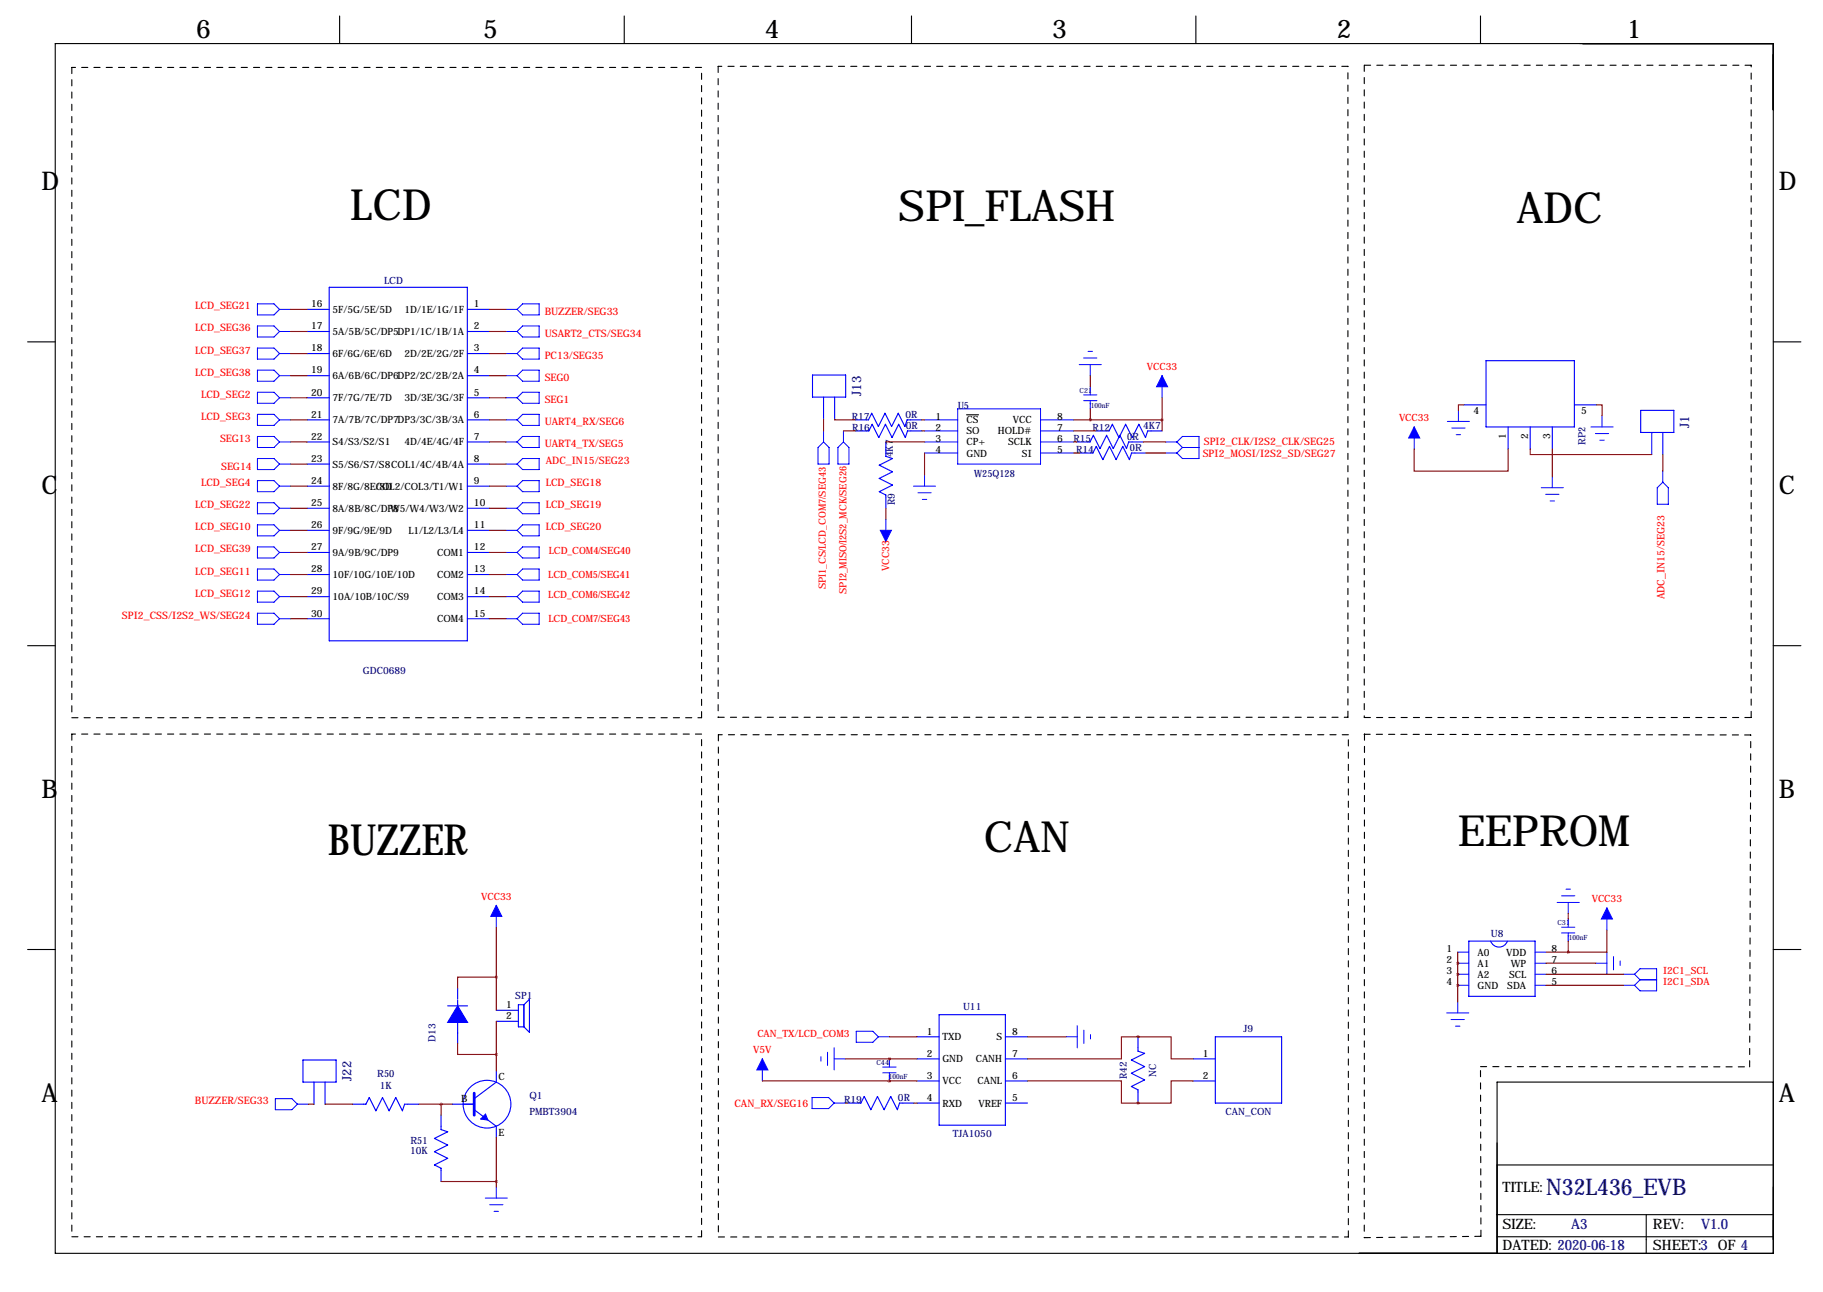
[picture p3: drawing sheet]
<svg xmlns="http://www.w3.org/2000/svg" width="419mm" height="297mm" viewBox="0 0 419 297" stroke-linecap="round" stroke-linejoin="round" font-family="sans-serif">
<g fill="none" stroke="#000" stroke-width=".25">
<path d="M12.7 10h395v278.1h-395zM78.1 3.7v6.3M143.5 3.7v6.3M209.5 3.7v6.3M274.9 3.7v6.3M340.4 3.7v6.3M6.3 78.6h6.4M407.7 78.6h6.3M222.2 95.4h2.8M6.3 148.4h6.4M407.7 148.4h6.3M6.3 218.3h6.4"/>
<path d="M407.7 218.3h6.3M407.7 248.8h-63.5v39.3M344 279.3h63.7M344.2 267.8h63.5M378.5 279.3v8.8M344.2 284.3h63.5"/>
</g>
<g fill="none" stroke="#000" stroke-width=".25" stroke-dasharray="1.4 1.4">
<path d="M16.5 15.5v149.5M161.3 15.5h-144.8M165.1 15.3v149.6M309.9 15.3h-144.8M313.6 15v150M402.6 15h-89M16.5 165h144.8M16.5 168.8v115.5M161.3 165v-149.5M161.3 168.8h-144.8M165.1 164.9h144.8M165.2 168.9v115.5"/>
<path d="M309.9 164.9v-149.6M310 168.9h-144.8M313.6 165h89M313.6 168.8h.1M313.7 168.8l-.1 115.7M402.5 169l-88.9-.2M402.6 165v-150M340.4 245.2l61.8 .1M402.2 245.3l.3-76.3M16.5 284.3h144.8M161.3 284.3v-115.5M165.2 284.4h144.8"/>
<path d="M310 284.4v-115.5M313.6 284.5l26.9-.3M340.5 284.2l-.1-39"/>
</g>
<g fill="none" stroke="#00f" stroke-width=".25">
<path d="M70.6 71.1h5.1M70.6 76.2h5.1M75.7 66.1h31.7v81.2h-31.7zM107.4 71.1h5.1M107.4 76.2h5.1M70.6 81.3h5.1M70.6 86.4h5.1M70.6 91.5h5.1M70.6 96.5h5.1M107.4 81.3h5.1M107.4 86.4h5.1M107.4 91.5h5.1"/>
<path d="M107.4 96.5h5.1M186.8 86.2h7.6v5.1h-7.6zM189.3 91.3v5.1M191.9 91.3v5.1M196.6 96.5h3l.8-1.5 1.5 3.1 1.6-3.1 1.5 3.1 1.5-3.1 1.5 3.1 .5-1.6h3.3M196.7 99.1h3l.8-1.6 1.5 3.1 1.6-3.1 1.5 3.1 1.5-3.1 1.5 3.1 .5-1.5h3.3M250.6 88.9v1.3M250.6 92.7v1.3M251.9 99.1h3.1l.7-1.6 1.6 3.1M267.2 99.1h-3.3l-.6 1.5-1.5-3.1-1.5 3.1-1.5-3.1-2.9 5.6-1.5-3-1.5 3-1.5-3-.8 1.5h-3.1M336.5 93.1h5.1M341.6 82.9h20.3v15.3h-20.3z"/>
<path d="M346.7 98.2v5M351.8 98.2v5M356.9 98.2v5M361.9 93.1h5.1M377.2 94.3h7.6v5.1h-7.6zM379.7 99.4v5.1M382.3 99.4v5.1M70.6 101.6h5.1M70.6 106.7h5.1M70.6 111.8h5.1M70.6 116.9h5.1M107.4 101.6h5.1"/>
<path d="M107.4 106.7h5.1M107.4 111.8h5.1M107.4 116.9h5.1M203.7 101.6v3.3l1.5 .5-3.1 1.5 3.1 1.6-3.1 1.5 3.1 1.5-3.1 1.5 1.6 .8v3.1M248.2 104.2h3.1l.7-1.6 1.5 3.1 1.6-3.1 1.5 3.1 1.5-3.1 1.5 3.1 .5-1.5h3.3M257.5 100.1l1.5 3 .5-1.5h3.3M70.6 121.9h5.1M70.6 127h5.1M70.6 132.1h5.1M70.6 137.2h5.1M107.4 121.9h5.1M107.4 127h5.1"/>
<path d="M107.4 132.1h5.1M107.4 137.2h5.1M70.6 142.3h5.1M107.4 142.3h5.1M337.7 216.4h15.2v12.7h-15.2zM342.7 216.4a2.03 2.03 0 0 0 1.9 1.3 2.03 2.03 0 0 0 1.9-1.3M360.5 211.3v1.3M360.5 215.1v1.3M102.9 231.3h4.6M105.2 227.2v2.5M105.2 230v9.9M114.1 232.3h5.1"/>
<path d="M114.1 234.8h5.1M120.4 231h-1.2v5.1h1.2M120.4 231v5.1M120.4 231l1.3-1.3v7.6l-1.3-1.2M210.8 238.4h5.1M215.9 233.3h15.2v25.4h-15.2zM231.1 238.4h5.1M261.6 238.4v3.3l1.5 .5-3 1.5 3 1.5-3 1.5 3 1.6-3 1.5 1.5 .8v3M279.4 238.4h15.2v15.2h-15.2zM69.6 243.7h7.7v5.1h-7.7zM72.2 248.8v5.1M74.7 248.8v5.1"/>
<path d="M81.1 253.9h3l.8-1.6 1.5 3.1 1.5-3.1 1.6 3.1 1.5-3.1 1.5 3.1 .5-1.5h3.3M101.4 256.4v3.3l1.5 .5-3 1.5 3 1.6-3 1.5 3 1.5-3 1.5 1.5 .8v3M103.9 253.9h5.1M109 255.1l5.1 3.8v2.6M114.1 246.2v2.6l-5.1 3.8M194.9 253.6h3l.8-1.5 1.5 3 1.5-3 1.6 3 1.5-3 1.5 3 .5-1.5h3.3M204.5 243.4v1.3M204.5 247.3v1.2M210.8 243.4h5.1M210.8 248.5h5.1M210.8 253.6h5.1M231.1 243.4h5.1"/>
<path d="M231.1 248.5h5.1M231.1 253.6h5.1M274.3 243.4h5.1M274.3 248.5h5.1"/>
<circle cx="112" cy="253.9" r="5.5"/>
</g>
<g fill="none" stroke="#00f" stroke-width=".23">
<path d="M59.2 69.9h3.8l1.3 1.2-1.3 1.3h-3.8zM59.2 74.9h3.8l1.3 1.3-1.3 1.3h-3.8zM64.3 71.1h2.5M64.3 76.2h2.5M116.3 71.1h2.6M116.3 76.2h2.6M118.9 76.2l1.2-1.3h3.9v2.6h-3.9zM120.1 69.9h3.9v2.5h-3.9l-1.2-1.3zM59.2 80h3.8l1.3 1.3-1.3 1.3h-3.8zM59.2 85.1h3.8l1.3 1.3-1.3 1.2h-3.8zM59.2 90.2h3.8l1.3 1.3-1.3 1.2h-3.8zM59.2 95.3h3.8l1.3 1.2-1.3 1.3h-3.8z"/>
<path d="M64.3 96.5h2.5M64.3 81.3h2.5M64.3 86.4h2.5M64.3 91.5h2.5M116.3 96.5h2.6M116.3 81.3h2.6M116.3 86.4h2.6M116.3 91.5h2.6M118.9 86.4l1.2-1.3h3.9v2.5h-3.9zM118.9 91.5l1.2-1.3h3.9v2.5h-3.9zM120.1 80h3.9v2.6h-3.9l-1.2-1.3zM120.1 95.3h3.9v2.5h-3.9l-1.2-1.3z"/>
<path d="M189.3 99.1v2.5M193.9 99.1v2.5M212.5 96.5h7.7M212.5 99.1h7.7M220.2 94h19v12.7h-19zM239.2 96.5h7.6M239.2 99.1h7.6M248.1 83.8h5.1M249.1 92.1h3.1M249.1 90.8h3.1M249.1 82.3h3.1M250.1 80.8h1.1"/>
<path d="M250.6 83.8v2.6M250.6 90.1v.7M250.6 92.1v.7M267.2 86.4v5.1M325.1 98.2v5M332.7 96.9h5.1M333.8 98.4h3M334.8 99.9h1M335.3 94.3v2.6M365.8 98.2h5M366.8 99.7h3M368.3 95.6v2.6"/>
<path d="M59.2 110.5h3.8l1.3 1.3-1.3 1.2h-3.8zM59.2 115.6h3.8l1.3 1.3-1.3 1.2h-3.8zM59.2 100.3h3.8l1.3 1.3-1.3 1.3h-3.8zM59.2 105.4h3.8l1.3 1.3-1.3 1.3h-3.8zM64.3 106.7h2.5M64.3 101.6h2.5M64.3 111.8h2.5M64.3 116.9h2.5M116.3 106.7h2.6M116.3 101.6h2.6M116.3 111.8h2.6M116.3 116.9h2.6"/>
<path d="M118.9 101.6l1.2-1.3h3.9v2.6h-3.9zM118.9 111.8l1.2-1.3h3.9v2.5h-3.9zM118.9 116.9l1.2-1.3h3.9v2.5h-3.9zM120.1 105.4h3.9v2.6h-3.9l-1.2-1.3zM189.3 101.6l1.3 1.3v3.8h-2.5v-3.8zM192.6 102.9l1.3-1.3 1.3 1.3v3.8h-2.6zM203.7 119.4v5.1M210 111.8h5.1M211 113.3h3.1M212 114.8h1.1M212.5 101.6h7.7M212.5 104.2h7.7"/>
<path d="M212.5 109.2v2.6M239.2 101.6h7.6M239.2 104.2h7.6M268 101.6h2.6M268 104.2h2.6M270.6 101.6l1.2-1.3h3.8v5.1h-3.8l-1.2-1.2M270.6 101.6l1.2 1.3M271.8 102.9h3.8M271.8 102.9l-1.2 1.3M354.3 112.1h5.1M355.3 113.7h3.1M356.4 115.2h1"/>
<path d="M356.9 109.6v2.5M367.8 101.2h1M382.3 108.3v2.6M382.3 110.9l1.2 1.2v3.8h-2.5v-3.8zM59.2 125.7h3.8l1.3 1.3-1.3 1.3h-3.8zM59.2 130.8h3.8l1.3 1.3-1.3 1.3h-3.8zM59.2 135.9h3.8l1.3 1.3-1.3 1.2h-3.8zM59.2 120.7h3.8l1.3 1.2-1.3 1.3h-3.8zM64.3 127h2.5M64.3 132.1h2.5M64.3 137.2h2.5M64.3 121.9h2.5"/>
<path d="M116.3 127h2.6M116.3 132.1h2.6M116.3 137.2h2.6M116.3 121.9h2.6M118.9 121.9l1.2-1.2h3.9v2.5h-3.9zM118.9 132.1l1.2-1.3h3.9v2.6h-3.9zM118.9 137.2l1.2-1.3h3.9v2.5h-3.9zM120.1 125.7h3.9v2.6h-3.9l-1.2-1.3zM59.2 141h3.8l1.3 1.3-1.3 1.2h-3.8zM64.3 142.3h2.5M116.3 142.3h2.6M118.9 142.3l1.2-1.3h3.9v2.5h-3.9z"/>
<path d="M114.1 208.1v5.1M335.1 218.9h2.6M352.9 218.9h2.5M358 207.5h5.1M359 214.5h3.1M359 213.2h3.1M359 206h3.1M360 204.4h1M360.5 207.5v2.5M360.5 212.5v.7M360.5 214.5v.7M369.4 208.7v5.1"/>
<path d="M369.4 218.9v5.1M370.9 219.9v3.1M196.8 237.1h3.9l1.2 1.3-1.2 1.2h-3.9zM201.9 238.4h2.6M245.1 238.4h2.5M247.6 235.8v5.1M249.2 236.8v3.1M250.7 237.9v1M332.6 232.9h5.1M333.6 234.4h3.1M334.6 235.9h1M335.1 221.4h2.6"/>
<path d="M335.1 224h2.6M335.1 226.5h2.6M335.1 230.3v2.6M352.9 221.4h2.5M352.9 224h2.5M352.9 226.5h2.5M366.9 221.4h2.5M372.5 220.9v1.1M373.2 224h2.6M373.2 226.5h2.6M375.8 224l1.2 1.3M375.8 224l1.2-1.3h3.8v5.1h-3.8l-1.2-1.3"/>
<path d="M377 225.3h3.8M377 225.3l-1.2 1.2M63.3 252.6h3.8l1.3 1.3-1.3 1.2h-3.8zM68.4 253.9h2.5M175.3 243.4v5.1M186.7 252.3h3.8l1.3 1.3-1.3 1.3h-3.8zM188.7 242.9v1.1M190.2 241.9v3.1M191.8 243.4h2.5M191.8 240.9v5.1M191.8 253.6h2.5M202.9 246.6h3.1"/>
<path d="M202.9 245.3h3.1M204.5 244.6v.7M204.5 246.6v.8M111.6 275.4h5M112.6 277h3M113.6 278.5h1M114.1 272.9v2.5"/>
</g>
<path d="M109 251.3v5.1" fill="none" stroke="#00f" stroke-width=".63"/>
<g fill="#00f" stroke="#00f" stroke-width=".25">
<path d="M111.6 256.1l.6 1.4-1.7-.2z"/>
<path d="M105.2 231.3l2.3 3.8h-2.3z"/>
<path d="M105.2 231.3v3.8h-2.3z"/>
</g>
<g fill="#00f" stroke="#00f" stroke-width=".23">
<path d="M369.4 208.7l1.3 2.6h-2.6z"/>
<path d="M267.2 86.4l1.2 2.5h-2.5z"/>
<path d="M202.4 121.9h2.5l-1.2 2.6z"/>
<path d="M325.1 98.2l1.3 2.5h-2.6z"/>
<path d="M114.1 208.1l1.3 2.6h-2.6z"/>
<path d="M175.3 243.4l1.2 2.6h-2.5z"/>
</g>
<g fill="none" stroke="#800000" stroke-width=".25">
<path d="M66.8 71.1h3.8M66.8 76.2h3.8M112.5 71.1h3.8M112.5 76.2h3.8M66.8 81.3h3.8M66.8 86.4h3.8M66.8 91.5h3.8M66.8 96.5h3.8M112.5 81.3h3.8M112.5 86.4h3.8M112.5 91.5h3.8M112.5 96.5h3.8"/>
<path d="M189.3 96.4v2.7M191.9 96.4v.1h4.7M193.9 99.1h2.8M211.8 96.5h.7M211.9 99.1h.6M246.8 96.5h20.4M246.8 99.1h5.1M250.6 86.4v2.5M250.6 94v2.5M267.2 91.5v7.6M336.5 93.1h-1.2v1.2M367 93.1h1.3v2.5"/>
<path d="M66.8 111.8h3.8M66.8 116.9h3.8M66.8 101.6h3.8M66.8 106.7h3.8M112.5 111.8h3.8M112.5 116.9h3.8M112.5 101.6h3.8M112.5 106.7h3.8M203.7 101.6h8.8M203.7 116.9v2.5M212.5 104.2v5M246.8 101.6h.7"/>
<path d="M246.8 104.2h1.4M262.8 101.6h5.2M263.4 104.2h4.6M325.1 103.2v5.1h21.6v-5.1M351.8 103.2v1.3h27.9M356.9 103.2v6.4M382.3 104.5v3.8M66.8 127h3.8M66.8 132.1h3.8M66.8 137.2h3.8M66.8 121.9h3.8M112.5 127h3.8"/>
<path d="M112.5 132.1h3.8M112.5 137.2h3.8M112.5 121.9h3.8M66.8 142.3h3.8M112.5 142.3h3.8M114.1 213.2v19.1M335.1 218.9v11.4M355.4 218.9h5.1M360.5 210v1.3M360.5 216.4v2.5M369.4 213.8v5.1h-8.9M105.2 239.9v2.5h8.9"/>
<path d="M114.1 224.6h-8.9v2.6M114.1 234.8v11.4M204.5 238.4h6.3M236.2 238.4h8.9M261.6 238.4h-3.8v5h-21.6M261.6 238.4h.1M261.6 238.4h7.6v5h5.1M335.1 221.4h.1M335.1 224h.1M335.1 226.5h.1M355.4 221.4h11.5M355.4 224h17.8"/>
<path d="M355.4 226.5h17.8M70.9 253.9h1.3M74.7 253.9h6.4M96.3 253.9h7.6M101.4 253.9v2.5M175.3 248.5h35.5M194.3 243.4h16.5M194.3 253.6h.6M204.5 248.5h.1M204.5 243.4h.1M210.1 253.6h.7M236.2 248.5h21.6v5.1h3.8"/>
<path d="M261.6 253.6h.1M274.3 248.5h-5.1v5.1h-7.6M101.4 271.6h12.7M114.1 261.5v11.4"/>
</g>
<path d="M335.1 221.4a.05 .05 0 0 0 .1 0 .05 .05 0 0 0-.1 0zM335.1 224a.05 .05 0 0 0 .1 0 .05 .05 0 0 0-.1 0zM335.1 226.5a.05 .05 0 0 0 .1 0 .05 .05 0 0 0-.1 0zM360.5 218.9a.05 .05 0 0 0 .1 0 .05 .05 0 0 0-.1 0zM250.6 96.5a.05 .05 0 0 0 .1 0 .05 .05 0 0 0-.1 0zM267.1 96.5a.05 .05 0 0 0 .1 0 .05 .05 0 0 0-.1 0zM204.4 243.4a.05 .05 0 0 0 .1 0 .05 .05 0 0 0-.1 0zM204.4 248.5a.05 .05 0 0 0 .1 0 .05 .05 0 0 0-.1 0z" fill="#800000" stroke="#800000" stroke-width=".63"/>
<g font-size="9.9">
<text x="80.5" y="50.6">LCD</text>
<text x="206.5" y="50.9">SPI_FLASH</text>
<text x="348.6" y="51.4">ADC</text>
<text x="75.3" y="196.6">BUZZER</text>
<text x="226.2" y="195.8">CAN</text>
<text x="335.2" y="194.5">EEPROM</text>
</g>
<g font-size="5.9">
<text x="45.1" y="8.7">6</text>
<text x="111.1" y="8.7">5</text>
<text x="175.9" y="8.7">4</text>
<text x="241.9" y="8.7">3</text>
<text x="307.3" y="8.7">2</text>
<text x="374" y="8.7">1</text>
<text x="9.6" y="43.7">D</text>
<text x="408.9" y="43.7">D</text>
<text x="9.6" y="113.5">C</text>
<text x="408.9" y="113.5">C</text>
<text x="9.6" y="183.4">B</text>
<text x="408.9" y="183.4">B</text>
<text x="9.6" y="253.2">A</text>
<text x="408.9" y="253.2">A</text>
</g>
<text font-size="5.3" fill="#000080" x="355.4" y="274.7">N32L436_EVB</text>
<g font-size="3.3">
<text x="345.4" y="274">TITLE:</text>
<text x="345.4" y="287.4">DATED: 2020-06-18</text>
<text x="345.4" y="282.6">SIZE:</text>
<text x="380" y="282.6">REV:</text>
<text x="380" y="287.4">SHEET:3 OF 4</text>
</g>
<g font-size="3.3" fill="#000080">
<text x="361.2" y="282.6">A3</text>
<text x="391.1" y="282.6">V1.0</text>
</g>
<g font-size="3" fill="#000080">
<text x="198" y="91.1" transform="rotate(-90 198 91.1)">J13</text>
<text x="388.4" y="98.3" transform="rotate(-90 388.4 98.3)">J1</text>
<text x="80.8" y="248.5" transform="rotate(-90 80.8 248.5)">J22</text>
</g>
<g font-size="2.4" fill="#f00">
<text x="44.9" y="71.1">LCD_SEG21</text>
<text x="44.9" y="76.2">LCD_SEG36</text>
<text x="125.2" y="72.4">BUZZER/SEG33</text>
<text x="125.2" y="77.5">USART2_CTS/SEG34</text>
<text x="44.9" y="81.3">LCD_SEG37</text>
<text x="125.2" y="82.6">PC13/SEG35</text>
<text x="44.9" y="86.4">LCD_SEG38</text>
<text x="125.2" y="87.6">SEG0</text>
<text x="46.2" y="91.5">LCD_SEG2</text>
<text x="125.2" y="92.7">SEG1</text>
<text x="46.2" y="96.5">LCD_SEG3</text>
<text x="50.6" y="101.6">SEG13</text>
<text x="125.2" y="97.8">UART4_RX/SEG6</text>
<text x="50.8" y="108">SEG14</text>
<text x="125.2" y="102.9">UART4_TX/SEG5</text>
<text x="125.5" y="106.7">ADC_IN15/SEG23</text>
<text x="276.5" y="105.1">SPI2_MOSI/I2S2_SD/SEG27</text>
<text x="276.8" y="102.2">SPI2_CLK/I2S2_CLK/SEG25</text>
<text x="46.2" y="111.8">LCD_SEG4</text>
<text x="125.5" y="111.8">LCD_SEG18</text>
<text x="44.9" y="116.9">LCD_SEG22</text>
<text x="125.5" y="116.9">LCD_SEG19</text>
<text x="44.9" y="121.9">LCD_SEG10</text>
<text x="125.5" y="121.9">LCD_SEG20</text>
<text x="44.9" y="127">LCD_SEG39</text>
<text x="44.9" y="137.2">LCD_SEG12</text>
<text x="44.9" y="132.1">LCD_SEG11</text>
<text x="382.7" y="137.8" transform="rotate(-90 382.7 137.8)">ADC_IN15/SEG23</text>
<text x="28" y="142.3">SPI2_CSS/I2S2_WS/SEG24</text>
<text x="44.8" y="253.9">BUZZER/SEG33</text>
<text x="168.8" y="254.4">CAN_RX/SEG16</text>
</g>
<g font-size="2.3" fill="#000080">
<text x="88.3" y="65.4">LCD</text>
<text x="220.2" y="94">U5</text>
<text x="195.8" y="96.5">R17</text>
<text x="195.9" y="99.1">R16</text>
<text x="208.2" y="96.1">0R</text>
<text x="208.3" y="98.7">0R</text>
<text x="246.8" y="101.6">R15</text>
<text x="251.1" y="99.1">R12</text>
<text x="259.1" y="101.1">0R</text>
<text x="262.8" y="98.7">4K7</text>
<text x="205.3" y="105.2" transform="rotate(-90 205.3 105.2)">4K7</text>
<text x="247.4" y="104.2">R14</text>
<text x="259.8" y="103.7">0R</text>
<text x="364.5" y="102.4" transform="rotate(-90 364.5 102.4)">RP2</text>
<text x="224" y="109.6">W25Q128</text>
<text x="205.7" y="116.2" transform="rotate(-90 205.7 116.2)">R9</text>
<text x="83.5" y="155">GDC0689</text>
<text x="342.7" y="215.4">U8</text>
<text x="118.5" y="229.7">SP1</text>
<text x="221.4" y="232.3">U11</text>
<text x="100.1" y="239.5" transform="rotate(-90 100.1 239.5)">D13</text>
<text x="285.9" y="237.3">J9</text>
<text x="86.7" y="247.5">R50</text>
<text x="87.3" y="250.4">1K</text>
<text x="259.1" y="248" transform="rotate(-90 259.1 248)">R42</text>
<text x="265.8" y="247.5" transform="rotate(-90 265.8 247.5)">NC</text>
<text x="121.7" y="252.6">Q1</text>
<text x="121.7" y="256.4">PMBT3904</text>
<text x="194.1" y="253.6">R19</text>
<text x="206.4" y="253.2">0R</text>
<text x="281.7" y="256.2">CAN_CON</text>
<text x="94.3" y="263">R51</text>
<text x="219" y="261.3">TJA1050</text>
<text x="94.3" y="265.3">10K</text>
</g>
<g font-size="2.3">
<text x="71.5" y="70.6">16</text>
<text x="76.5" y="71.9">5F/5G/5E/5D</text>
<text x="93" y="71.9">1D/1E/1G/1F</text>
<text x="109" y="70.6">1</text>
<text x="71.5" y="75.7">17</text>
<text x="76.5" y="77">5A/5B/5C/DP5DP1/1C/1B/1A</text>
<text x="109" y="75.7">2</text>
<text x="71.5" y="80.8">18</text>
<text x="76.5" y="82.1">6F/6G/6E/6D</text>
<text x="93" y="82.1">2D/2E/2G/2F</text>
<text x="109" y="80.8">3</text>
<text x="71.5" y="85.9">19</text>
<text x="76.5" y="87.2">6A/6B/6C/DP6DP2/2C/2B/2A</text>
<text x="109" y="85.9">4</text>
<text x="71.5" y="90.9">20</text>
<text x="76.5" y="92.3">7F/7G/7E/7D</text>
<text x="93" y="92.3">3D/3E/3G/3F</text>
<text x="109" y="90.9">5</text>
<text x="338.8" y="95.2">4</text>
<text x="363.5" y="95.2">5</text>
<text x="71.5" y="96">21</text>
<text x="71.5" y="101.1">22</text>
<text x="76.5" y="97.3">7A/7B/7C/DP7DP3/3C/3B/3A</text>
<text x="109" y="96">6</text>
<text x="109" y="101.1">7</text>
<text x="215" y="96.5">1</text>
<text x="215" y="99.1">2</text>
<text x="215" y="101.6">3</text>
<text x="222.2" y="97.3">CS</text>
<text x="222.2" y="99.9">SO</text>
<text x="229.4" y="99.9">HOLD#</text>
<text x="232.8" y="97.3">VCC</text>
<text x="243" y="96.5">8</text>
<text x="243" y="99.1">7</text>
<text x="243" y="101.6">6</text>
<text x="346.2" y="101" transform="rotate(-90 346.2 101)">1</text>
<text x="351.3" y="101" transform="rotate(-90 351.3 101)">2</text>
<text x="356.4" y="101" transform="rotate(-90 356.4 101)">3</text>
<text x="71.5" y="106.2">23</text>
<text x="76.5" y="102.4">S4/S3/S2/S1</text>
<text x="76.5" y="107.5">S5/S6/S7/S8COL1/4C/4B/4A</text>
<text x="93" y="102.4">4D/4E/4G/4F</text>
<text x="109" y="106.2">8</text>
<text x="215" y="104.2">4</text>
<text x="222.2" y="102.4">CP+</text>
<text x="222.2" y="105">GND</text>
<text x="231.8" y="102.4">SCLK</text>
<text x="234.9" y="105">SI</text>
<text x="243" y="104.2">5</text>
<text x="71.5" y="111.3">24</text>
<text x="76.5" y="112.6">8F/8G/8E/8D</text>
<text x="86.4" y="112.6">COL2/COL3/T1/W1</text>
<text x="109" y="111.3">9</text>
<text x="71.5" y="116.3">25</text>
<text x="76.5" y="117.7">8A/8B/8C/DP8</text>
<text x="89.7" y="117.7">W5/W4/W3/W2</text>
<text x="109" y="116.3">10</text>
<text x="71.5" y="121.4">26</text>
<text x="76.5" y="122.7">9F/9G/9E/9D</text>
<text x="93.9" y="122.7">L1/L2/L3/L4</text>
<text x="109" y="121.4">11</text>
<text x="71.5" y="126.5">27</text>
<text x="71.5" y="131.6">28</text>
<text x="76.5" y="127.8">9A/9B/9C/DP9</text>
<text x="100.5" y="127.8">COM1</text>
<text x="109" y="126.5">12</text>
<text x="109" y="131.6">13</text>
<text x="71.5" y="136.7">29</text>
<text x="76.5" y="132.9">10F/10G/10E/10D</text>
<text x="76.5" y="138">10A/10B/10C/S9</text>
<text x="100.5" y="132.9">COM2</text>
<text x="100.5" y="138">COM3</text>
<text x="109" y="136.7">14</text>
<text x="71.5" y="141.7">30</text>
<text x="100.5" y="143.1">COM4</text>
<text x="109" y="141.7">15</text>
<text x="332.5" y="218.9">1</text>
<text x="332.5" y="221.4">2</text>
<text x="339.7" y="219.7">A0</text>
<text x="346.3" y="219.7">VDD</text>
<text x="356.7" y="221.4">7</text>
<text x="356.7" y="218.9">8</text>
<text x="332.5" y="224">3</text>
<text x="332.5" y="226.5">4</text>
<text x="339.7" y="222.3">A1</text>
<text x="339.7" y="224.8">A2</text>
<text x="339.7" y="227.3">GND</text>
<text x="346.5" y="227.3">SDA</text>
<text x="346.9" y="224.8">SCL</text>
<text x="347.3" y="222.3">WP</text>
<text x="356.7" y="226.5">5</text>
<text x="356.7" y="224">6</text>
<text x="116.3" y="231.8">1</text>
<text x="116.3" y="234.3">2</text>
<text x="213.1" y="237.9">1</text>
<text x="216.7" y="239.2">TXD</text>
<text x="229.1" y="239.2">S</text>
<text x="232.7" y="237.9">8</text>
<text x="213.1" y="242.9">2</text>
<text x="216.7" y="244.3">GND</text>
<text x="224.3" y="244.3">CANH</text>
<text x="232.7" y="242.9">7</text>
<text x="276.6" y="242.9">1</text>
<text x="114.6" y="248.3">C</text>
<text x="213.1" y="248">3</text>
<text x="216.7" y="249.3">VCC</text>
<text x="224.7" y="249.3">CANL</text>
<text x="232.7" y="248">6</text>
<text x="276.6" y="248">2</text>
<text x="106" y="253.4">B</text>
<text x="213.1" y="253.1">4</text>
<text x="216.7" y="254.4">RXD</text>
<text x="225" y="254.4">VREF</text>
<text x="232.7" y="253.1">5</text>
<text x="114.6" y="261.1">E</text>
</g>
<g font-size="2.3" fill="#f00">
<text x="263.7" y="85.1">VCC33</text>
<text x="321.6" y="96.9">VCC33</text>
<text x="126.1" y="127.5">LCD_COM4/SEG40</text>
<text x="204.4" y="131.3" transform="rotate(-90 204.4 131.3)">VCC33</text>
<text x="126" y="132.9">LCD_COM5/SEG41</text>
<text x="126" y="137.5">LCD_COM6/SEG42</text>
<text x="189.8" y="135.5" transform="rotate(-90 189.8 135.5)">SPI1_CS/LCD_COM7/SEG43</text>
<text x="194.6" y="136.5" transform="rotate(-90 194.6 136.5)">SPI2_MISO/I2S2_MCK/SEG26</text>
<text x="126.1" y="142.9">LCD_COM7/SEG43</text>
<text x="110.6" y="206.9">VCC33</text>
<text x="365.9" y="207.5">VCC33</text>
<text x="382.4" y="224">I2C1_SCL</text>
<text x="382.4" y="226.5">I2C1_SDA</text>
<text x="174.1" y="238.4">CAN_TX/LCD_COM3</text>
<text x="173.2" y="242.2">V5V</text>
</g>
<g font-size="1.6" fill="#000080">
<text x="248.2" y="90.3">C21</text>
<text x="250.8" y="93.7">100nF</text>
<text x="358.1" y="212.7">C31</text>
<text x="360.7" y="216.1">100nF</text>
<text x="201.5" y="244.8">C44</text>
<text x="204.3" y="248">100nF</text>
</g>
</svg>
